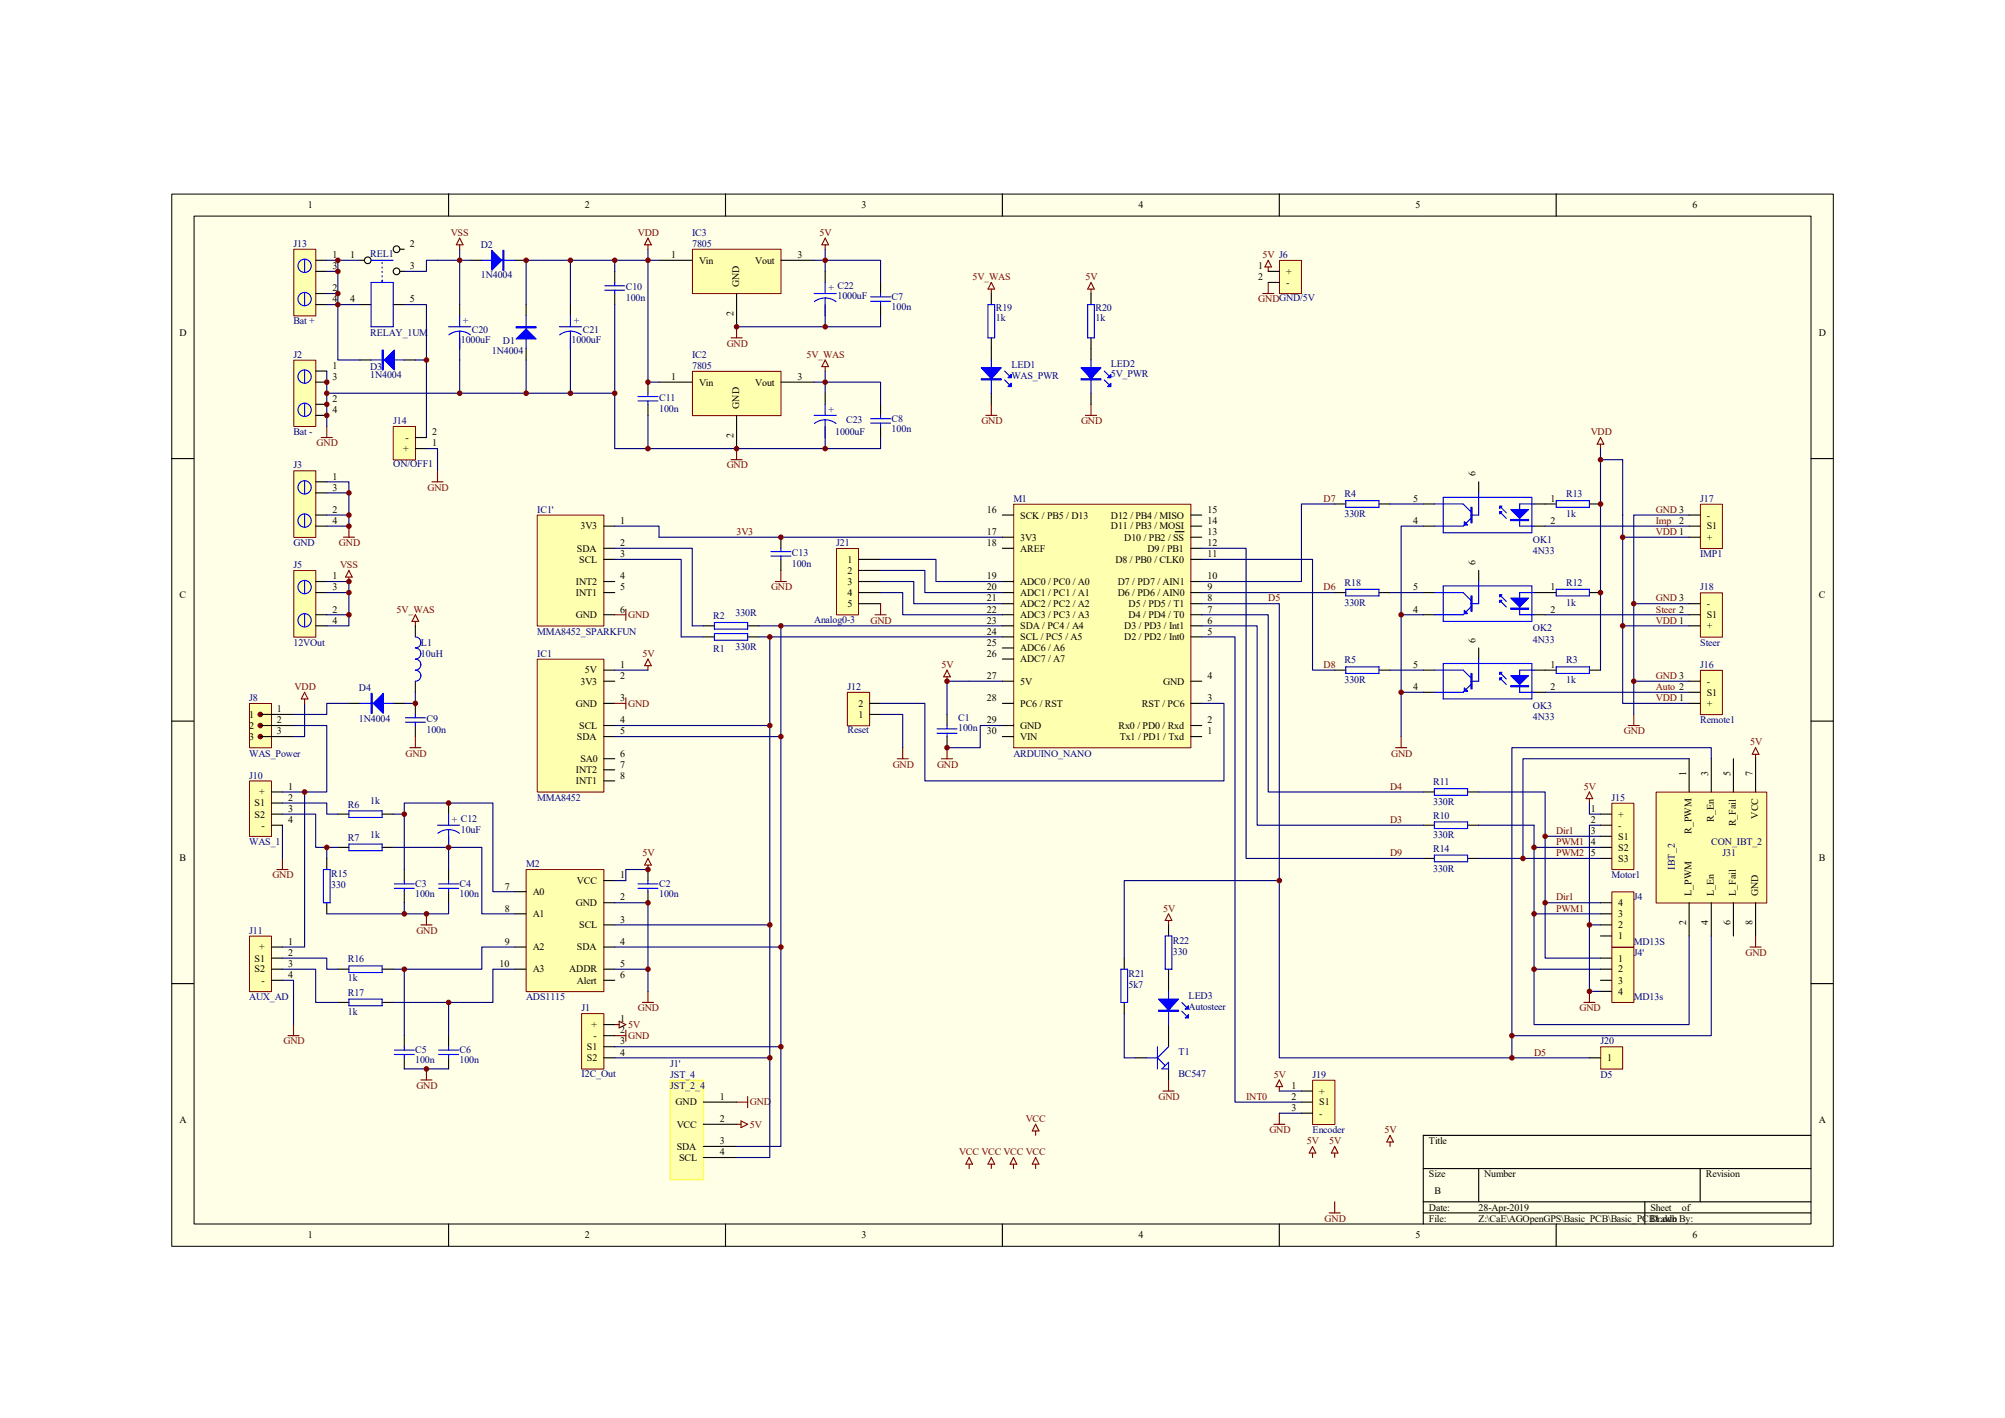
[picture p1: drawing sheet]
<svg xmlns="http://www.w3.org/2000/svg" width="297mm" height="210mm" viewBox="0 0 297 210" stroke-linecap="round" stroke-linejoin="round" font-family="sans-serif">
<path d="M25.4 28.7h246.2v155.9h-246.2z" fill="#ffffe8"/>
<path d="M25.4 28.7h246.2v155.9h-246.2zM28.7 32h239.6v149.3h-239.6z" fill="none" stroke="#000" stroke-width=".15"/>
<g fill="none" stroke="#000" stroke-width=".16">
<path d="M66.5 28.7v3.3M107.5 28.7v3.3M148.5 28.7v3.3M189.5 28.7v3.3M230.5 28.7v3.3M25.4 67.9h3.3M268.3 67.9h3.2M25.4 106.8h3.3M268.3 106.8h3.2M25.4 145.7h3.3M268.3 145.7h3.2M210.8 173.1h57.5"/>
<path d="M210.8 178h57.5M210.8 179.6h57.5M219 173.1v4.9M243.6 178v3.3M251.8 173.1v4.9M268.3 168.1h-57.5v13.2M66.5 181.3v3.2M107.5 181.3v3.2M148.5 181.3v3.2M189.5 181.3v3.2M230.5 181.3v3.2"/>
</g>
<path d="M150.2 74.7h26.2v36h-26.2z" fill="#ffffb0"/>
<path d="M150.2 74.7h26.2v36h-26.2z" fill="none" stroke="#800000" stroke-width=".15"/>
<g fill="none" stroke="#000" stroke-width=".16">
<path d="M148.5 79.6h1.6M148.5 76.3h1.6M174.1 78.7h1.3M176.4 79.6h1.6M176.4 77.9h1.6M176.4 76.3h1.6M148.5 94.3h1.6M148.5 92.7h1.6M148.5 91h1.6M148.5 89.4h1.6M148.5 87.8h1.6M148.5 86.1h1.6"/>
<path d="M148.5 81.2h1.6M148.5 96h1.6M148.5 97.6h1.6M176.4 94.3h1.6M176.4 92.7h1.6M176.4 91h1.6M176.4 89.4h1.6M176.4 87.8h1.6M176.4 86.1h1.6M176.4 82.8h1.6M176.4 81.2h1.6M148.5 109.1h1.6"/>
<path d="M148.5 107.4h1.6M148.5 104.2h1.6M148.5 100.9h1.6M176.4 109.1h1.6M176.4 107.4h1.6M176.4 104.2h1.6M176.4 100.9h1.6"/>
</g>
<path d="M78 128.8h11.5v18.1h-11.5z" fill="#ffffb0"/>
<path d="M77.9 128.8h11.6v18.1h-11.6z" fill="none" stroke="#800000" stroke-width=".15"/>
<path d="M76.3 132.1h1.6M76.3 135.3h1.6M89.4 130.4h1.7M89.4 133.7h1.7M89.4 137h1.7M76.3 140.3h1.6M76.3 143.5h1.6M89.4 140.3h1.7M89.4 143.5h1.7M89.4 145.2h1.7" fill="none" stroke="#000" stroke-width=".16"/>
<path d="M79.6 97.7h9.9v19.6h-9.9z" fill="#ffffb0"/>
<path d="M79.6 97.6h9.9v19.7h-9.9z" fill="none" stroke="#800000" stroke-width=".15"/>
<path d="M89.4 99.2h1.7M89.4 100.9h1.7M89.4 104.2h1.7M89.4 107.4h1.7M89.4 109.1h1.7M89.4 115.6h1.7M89.4 114h1.7M89.4 112.4h1.7" fill="none" stroke="#000" stroke-width=".16"/>
<path d="M79.6 76.3h9.9v16.4h-9.9z" fill="#ffffb0"/>
<path d="M79.6 76.3h9.9v16.4h-9.9z" fill="none" stroke="#800000" stroke-width=".15"/>
<path d="M89.4 77.9h1.7M89.4 81.2h1.7M89.4 82.8h1.7M89.4 86.1h1.7M89.4 87.8h1.7M89.4 91h1.7" fill="none" stroke="#000" stroke-width=".16"/>
<path d="M125.6 102.6h3.2v4.9h-3.2z" fill="#ffffb0"/>
<path d="M125.5 102.5h3.3v5h-3.3z" fill="none" stroke="#800000" stroke-width=".15"/>
<path d="M128.8 105.8h1.6M128.8 104.2h1.6" fill="none" stroke="#000" stroke-width=".16"/>
<path d="M102.6 37h13.1v6.5h-13.1z" fill="#ffffb0"/>
<path d="M102.6 36.9h13.1v6.6h-13.1z" fill="none" stroke="#800000" stroke-width=".15"/>
<path d="M97.6 38.5h4.9M115.7 38.5h4.9M109.1 43.5v4.9" fill="none" stroke="#000" stroke-width=".16"/>
<path d="M102.6 55h13.1v6.6h-13.1z" fill="#ffffb0"/>
<path d="M102.6 55h13.1v6.6h-13.1z" fill="none" stroke="#800000" stroke-width=".15"/>
<path d="M97.6 56.6h4.9M115.7 56.6h4.9M146.8 51.7v1.6M146.8 58.2v1.7M109.1 61.5v4.9" fill="none" stroke="#000" stroke-width=".16"/>
<path d="M146.8 53.3v4.9M148.8 56.3l.7 .6M148.8 55l.7 .6" fill="none" stroke="#00f" stroke-width=".16"/>
<g fill="#00f" stroke="#00f" stroke-width=".16">
<path d="M145.4 54.5h2.9l-1.5 1.6z"/>
<path d="M149.8 56.8v.5h-.5z"/>
<path d="M149.8 55.4v.5h-.5z"/>
<path d="M145.4 56.1h2.9v.2h-2.9z" fill-rule="evenodd"/>
</g>
<path d="M238.8 119h3.2v9.8h-3.2z" fill="#ffffb0"/>
<path d="M238.8 119h3.2v9.8h-3.2z" fill="none" stroke="#800000" stroke-width=".15"/>
<g fill="none" stroke="#000" stroke-width=".16">
<path d="M197.7 74.6h1.6M204.3 74.6h1.6M210.8 74.6h1.7M210.8 77.9h1.7M219 71.4v1.6M227.2 74.6h3.3M227.2 77.9h1.7M235.4 74.6h1.7M197.7 87.8h1.6M197.7 99.2h1.6M204.3 87.8h1.6M204.3 99.2h1.6"/>
<path d="M210.8 87.8h1.7M210.8 91h1.7M210.8 99.2h1.7M219 84.5v1.6M219 96v1.6M227.2 87.8h3.3M227.2 91h1.7M227.2 99.2h3.3M235.4 87.8h1.7M235.4 99.2h1.7M210.8 102.5h1.7M210.8 117.3h1.7"/>
<path d="M217.4 117.3h1.6M227.2 102.5h1.7M210.8 122.2h1.7M210.8 127.1h1.7M217.4 122.2h1.6M217.4 127.1h1.6M237.1 120.6h1.6M237.1 123.9h1.6M237.1 125.5h1.6M237.1 122.2h1.6M237.1 127.1h1.6"/>
</g>
<g fill="none" stroke="#00f" stroke-width=".16">
<path d="M199.3 74.1h5v1h-5zM212.5 74.6h4.2l1.2 1.2M213.8 73.7h13.1v5.2h-13.1zM216.9 77.8l-.2 .1h-4.2M217.9 76.8l-.7 .6M219 73v3.3h-1.1M222.2 75.8l.9 1M222.2 75l.9 1M227.2 74.6h-2.1v3.3h2.1M230.5 74.1h4.9v1h-4.9zM199.3 98.8h5v.9h-5zM199.3 87.3h5v1h-5z"/>
<path d="M212.5 87.8h4.2l1.2 1.1M212.5 99.2h4.2l1.2 1.2M213.8 86.8h13.1v5.2h-13.1zM213.8 98.3h13.1v5.2h-13.1zM216.9 90.9l-.2 .1h-4.2M217.9 89.9l-.7 .7M219 86.1v3.3h-1.1M219 97.6v3.3h-1.1M222.2 88.9l.9 1M222.2 88.1l.9 1M222.2 99.6l.9 1M227.2 87.8h-2.1v3.2h2.1"/>
<path d="M227.2 99.2h-2.1v3.3h2.1M230.5 87.3h4.9v1h-4.9zM230.5 98.8h4.9v.9h-4.9zM212.5 116.8h4.9v1h-4.9zM216.9 102.4l-.2 .1h-4.2M217.9 101.4l-.7 .6M222.2 100.4l.9 1M212.5 121.7h4.9v1h-4.9zM212.5 126.6h4.9v1h-4.9z"/>
</g>
<g fill="#00f" stroke="#00f" stroke-width=".16">
<path d="M223.8 75.5h2.6l-1.3 1.3z"/>
<path d="M222.2 75h.3l-.3 .3z"/>
<path d="M222.2 75.8h.3l-.3 .3z"/>
<path d="M216.9 77.3l.5 .5h-.5z"/>
<path d="M223.8 88.6h2.6l-1.3 1.3z"/>
<path d="M222.2 88.1h.3l-.3 .3z"/>
<path d="M222.2 88.9h.3l-.3 .3z"/>
<path d="M216.9 90.4l.5 .5h-.5z"/>
<path d="M223.8 100.1h2.6l-1.3 1.3z"/>
<path d="M222.2 99.6h.3l-.3 .3z"/>
<path d="M222.2 100.4h.3l-.3 .3z"/>
<path d="M216.9 101.9l.5 .5h-.5z"/>
<path d="M223.8 76.9h2.6v.2h-2.6z" fill-rule="evenodd"/>
<path d="M217.9 75.1h.2v2.3h-.2z" fill-rule="evenodd"/>
<path d="M223.8 90.1h2.6v.1h-2.6z" fill-rule="evenodd"/>
<path d="M217.9 88.3h.2v2.3h-.2z" fill-rule="evenodd"/>
<path d="M223.8 101.5h2.6v.2h-2.6z" fill-rule="evenodd"/>
<path d="M217.9 99.7h.2v2.3h-.2z" fill-rule="evenodd"/>
</g>
<g fill="none" stroke="#000080" stroke-width=".16">
<path d="M91.1 77.9h6.5v1.7M197.7 74.6h-4.9v11.5h-14.8M205.9 74.6h4.9M210.8 77.9h-3.3v31.2M228.9 77.9h21.3M237.1 66.4v32.8M237.1 68.1h3.3M240.4 76.3v27.9h9.8M240.4 79.6h9.8M250.2 76.3h-8.2v29.5M178 82.8h16.4v16.4h3.3M178 91h9.9v26.3h22.9"/>
<path d="M178 92.7h8.2v29.5h24.6M178 81.2h6.6v45.9h26.2M178 94.3h4.9v68.9h9.9M178 89.4h11.5v67.3h45.9M178 87.8h19.7M205.9 87.8h4.9M205.9 99.2h4.9M207.5 91h3.3M228.9 91h21.3M240.4 92.7h9.8M242 89.4h8.2M207.5 102.5h3.3"/>
<path d="M219 117.3h9.9v6.6h8.2M228.9 102.5h21.3M242 100.9h8.2M219 122.2h8.2M219 127.1h18.1M237.1 122.2h-1.7v24.6"/>
</g>
<g fill="none" stroke="#800000" stroke-width=".16">
<path d="M68.1 35.3l.5 1h-1zM68.1 36.3v.6M96 36.3v.6M96 35.3l.5 1h-1zM122.2 35.3l.5 1h-1zM122.2 36.3v.6M187.9 38.5l.5 1h-1zM187.9 39.5v.7M161.6 41.8l.5 1h-1zM161.6 42.8v.7M237.1 64.8l.5 1h-1zM237.1 65.8v.6"/>
<path d="M51.7 84.5l.5 1h-1zM51.7 85.5v.6M91.1 91h1.6M92.7 90.2v1.7M96 98.6v.6M96 97.6l.5 1h-1zM140.3 99.2l.5 1h-1zM91.1 104.2h1.6M92.7 103.3v1.7M132.9 112.4h1.6M133.7 110.7v1.7M139.5 112.4h1.6"/>
<path d="M140.3 100.2v.7M140.3 110.7v1.7M206.7 110.7h1.7M207.5 109.1v1.6M235.4 117.3l.5 1h-1zM235.4 118.3v.6M241.2 107.4h1.6M242 105.8v1.6M260.1 110.7l.4 1h-.9zM260.1 111.7v.7M62.3 137h1.7M63.2 135.3v1.7"/>
<path d="M96 127.1l.5 1h-1zM96 128.1v.7M91.1 151.7h.6M91.1 153.4h1.6M91.7 151.2l1 .5-1 .5zM92.7 152.6v1.6M95.2 148.5h1.6M96 146.8v1.7M189.5 159.9l.5 1h-1zM234.6 148.5h1.7M235.4 146.8v1.7M109.1 166.5h.7"/>
<path d="M109.8 166l.9 .5-.9 .5zM143.6 171.4l.5 1h-1zM143.6 172.4v.7M146.8 171.4l.5 1h-.9zM146.8 172.4v.7M150.1 171.4l.5 1h-1zM150.1 172.4v.7M153.4 166.5l.5 1h-1zM153.4 167.5v.6M153.4 172.4v.7M153.4 171.4l.5 1h-1zM189.5 160.9v.7"/>
<path d="M194.4 169.8l.5 1h-1zM194.4 170.8v.6M197.7 169.8l.5 1h-1zM197.7 170.8v.6M205.9 168.1l.5 1h-1zM205.9 169.1v.7"/>
</g>
<g fill="#800000" stroke="#800000" stroke-width=".16">
<circle cx="237.1" cy="68.1" r=".33"/>
<circle cx="237.1" cy="87.8" r=".33"/>
<circle cx="207.5" cy="91" r=".33"/>
<circle cx="207.5" cy="102.5" r=".33"/>
</g>
<path d="M237.2 155.1h3.2v3.2h-3.2z" fill="#ffffb0"/>
<path d="M237.1 155h3.3v3.3h-3.3z" fill="none" stroke="#800000" stroke-width=".15"/>
<path d="M104.2 94.3h1.6M104.2 92.7h1.6M110.7 94.3h1.7M110.7 92.7h1.7M235.4 156.7h1.7" fill="none" stroke="#000" stroke-width=".16"/>
<g fill="#800000" stroke="#800000" stroke-width=".16">
<circle cx="240.4" cy="79.6" r=".33"/>
<circle cx="240.4" cy="92.7" r=".33"/>
<circle cx="114" cy="94.3" r=".33"/>
<circle cx="115.7" cy="92.7" r=".33"/>
</g>
<path d="M97.6 79.6h50.9M91.1 81.2h11.4v11.5h1.7M91.1 82.8h9.8v11.5h3.3M112.4 94.3h36.1M112.4 92.7h36.1M114 94.3v42.7h-22.9M115.7 92.7v47.6h-24.6M91.1 130.4h1.6" fill="none" stroke="#000080" stroke-width=".16"/>
<path d="M105.8 92.2h4.9v1h-4.9zM105.8 93.8h4.9v1h-4.9z" fill="none" stroke="#00f" stroke-width=".16"/>
<path d="M86.2 150.2h3.3v8.1h-3.3z" fill="#ffffb0"/>
<path d="M86.1 150.1h3.4v8.2h-3.4z" fill="none" stroke="#800000" stroke-width=".15"/>
<path d="M89.4 151.7h1.7M89.4 153.4h1.7M89.4 155h1.7M89.4 156.7h1.7" fill="none" stroke="#000" stroke-width=".16"/>
<path d="M114 137v19.7h-22.9M115.7 140.3v14.7h-24.6" fill="none" stroke="#000080" stroke-width=".16"/>
<path d="M124 81.3h3.2v9.8h-3.2z" fill="#ffffb0"/>
<path d="M123.9 81.2h3.3v9.9h-3.3z" fill="none" stroke="#800000" stroke-width=".15"/>
<g fill="none" stroke="#000" stroke-width=".16">
<path d="M53.3 38.5h.7M59.2 36.9h.7M69.7 38.5h1.7M76.3 38.5h1.6M53.3 53.3h1.7M53.3 45.1h1.7M58.2 45.1h1.7M59.2 40.2h.7M59.9 53.3h1.6M77.9 45.1v1.7M77.9 51.7v1.6M122.2 40.2v1.6"/>
<path d="M122.2 45.1v1.7M122.2 58.2v1.7M130.4 41.8v1.7M130.4 45.1v1.7M130.4 59.9v1.6M146.8 43.5v1.6M146.8 50v1.7M122.2 63.2v1.6M130.4 63.2v1.6M127.2 82.8h3.2M127.2 84.5h3.2M127.2 86.1h3.2"/>
<path d="M127.2 87.8h3.2M127.2 89.4h3.2M140.3 105.8v1.6M140.3 109.1v1.6M50 120.6h1.7M50 125.5h1.7M56.6 120.6h1.6M56.6 125.5h1.6M59.9 128.8v1.6M59.9 132.1v1.6M66.5 128.8v1.6M66.5 132.1v1.6"/>
<path d="M96 128.8v1.6M96 132.1v1.6M50 143.5h1.7M50 148.5h1.7M56.6 143.5h1.6M56.6 148.5h1.6M59.9 153.4v1.6M59.9 156.7v1.6M66.5 153.4v1.6M66.5 156.7v1.6"/>
<circle cx="54.5" cy="38.5" r=".49"/>
<circle cx="58.7" cy="36.9" r=".49"/>
<circle cx="58.7" cy="40.2" r=".49"/>
</g>
<g fill="none" stroke="#000080" stroke-width=".16">
<path d="M50 38.5v6.6h3.3M64.8 38.5h-1.6v1.7h-3.3M77.9 38.5h6.6M96 36.9v1.6M97.6 38.5h-1.6v18.1h1.6M122.2 36.9v1.6h-1.6M122.2 38.5v1.7M50 45.1v8.2h3.3M59.9 45.1h3.3v19.7M61.5 53.3h1.7M122.2 55v1.6h-1.6M122.2 46.8v1.6h-13.1"/>
<path d="M122.2 56.6v1.6M122.2 64.8v1.6h-13.1M130.4 86.1h5v3.3h13.1M130.4 84.5h6.6v3.3h11.5M130.4 105.8h3.3v4.9M148.5 107.4h-3.3v3.3h-4.9M148.5 100.9h-8.2v4.9M41.8 120.6h5v4.9h3.2M41.8 122.2v4.9M58.2 125.5h13.2v9.8h4.9M59.9 120.6v8.2M66.5 125.5v3.3"/>
<path d="M91.1 133.7h4.9v13.1M96 128.8h-3.3v1.6M41.8 143.5h5v5h3.2M41.8 145.2h1.7v6.5M59.9 158.3h6.6M59.9 143.5v9.9M66.5 148.5v4.9M76.3 140.3h-4.9v3.2h-13.2M76.3 143.5h-3.3v5h-14.8M91.1 143.5h4.9"/>
</g>
<g fill="none" stroke="#00f" stroke-width=".16">
<path d="M55 38.5h3.2M56.6 38.9v.1M56.6 39.5v.2M71.4 38.5h4.9M55 53.3h4.9M55 41.8h3.2v6.6h-3.2zM56.6 40.2v.2M56.6 40.8v.2M56.6 41.5v.3M77.9 46.8v4.9M120.6 43.5h3.3M122.2 44.1a2.61 2.61 0 0 1 1.6 .6"/>
<path d="M122.2 44.1a2.61 2.61 0 0 0-1.6 .6M122.2 41.8v1.7M122.2 44.1v2.7M122.2 59.9v1.6M129 44.6h2.9M129 44h2.9M130.4 43.5v.5M130.4 44.6v.5M146.4 45.1h.9v4.9h-.9zM120.6 61.5h3.3M122.2 62.2a2.61 2.61 0 0 1 1.6 .5M122.2 62.2a2.61 2.61 0 0 0-1.6 .5"/>
<path d="M122.2 62.2v2.6M129 62.7h2.9M129 62h2.9M130.4 61.5v.5M130.4 62.7v.5M138.8 108.6h3M138.8 107.9h3M140.3 107.4v.5M140.3 108.6v.5M51.7 120.1h4.9v1h-4.9zM51.7 125h4.9v1h-4.9zM58.4 131.6h3"/>
<path d="M58.4 130.9h3M59.9 130.4v.5M59.9 131.6v.5M65 131.6h2.9M65 130.9h2.9M66.5 130.4v.5M66.5 131.6v.5M94.5 131.6h3M94.5 130.9h3M96 130.4v.5M96 131.6v.5M51.7 143h4.9v1h-4.9z"/>
<path d="M51.7 148h4.9v.9h-4.9zM58.4 156.2h3M58.4 155.5h3M59.9 155v.5M59.9 156.2v.5M65 156.2h2.9M65 155.5h2.9M66.5 155v.5M66.5 156.2v.5"/>
</g>
<g fill="#800000" stroke="#800000" stroke-width=".16">
<circle cx="140.3" cy="100.9" r=".33"/>
<circle cx="96" cy="143.5" r=".33"/>
<circle cx="63.2" cy="158.3" r=".33"/>
<circle cx="59.9" cy="143.5" r=".33"/>
<circle cx="66.5" cy="148.5" r=".33"/>
</g>
<g fill="none" stroke="#800000" stroke-width=".16">
<path d="M108.3 50h1.6M109.1 48.4v1.6M122.2 53.3l.5 1h-1zM122.2 54.3v.7M146.8 42.8v.7M146.8 59.9v1.6M146.8 41.8l.5 1h-.9zM161.6 59.9v1.6M187 43.5h1.7M187.9 41.8v1.7M47.6 64.8h1.6M48.4 63.2v1.6"/>
<path d="M50.9 79.6h1.6M51.7 77.9v1.7M64 71.4h1.6M64.8 69.7v1.7M108.3 68.1h1.6M109.1 66.4v1.7M146 61.5h1.7M160.8 61.5h1.6M61.5 91l.5 1h-1zM61.5 92v.7M129.6 91h1.7M130.4 89.4v1.6"/>
<path d="M41 128.8h1.7M41.8 127.1v1.7M42.7 153.4h1.6M43.5 151.7v1.7M62.3 159.9h1.7M63.2 158.3v1.6"/>
</g>
<g fill="#00f" stroke="#00f" stroke-width=".16">
<path d="M76.5 50.2l1.4-1.5 1.5 1.5z"/>
<path d="M72.8 37.1l1.5 1.4-1.5 1.5z"/>
<path d="M56.9 53.3l1.5-1.5v3z"/>
<path d="M76.5 48.4h2.9v.2h-2.9z" fill-rule="evenodd"/>
<path d="M74.5 37.1h.2v2.9h-.2z" fill-rule="evenodd"/>
<path d="M56.6 51.8h.2v3h-.2z" fill-rule="evenodd"/>
</g>
<path d="M58.3 63.2h3.3v4.9h-3.3z" fill="#ffffb0"/>
<path d="M58.3 63.2h3.3v4.9h-3.3z" fill="none" stroke="#800000" stroke-width=".15"/>
<path d="M68.1 45.1v1.7M68.1 50v1.7M84.5 45.1v1.7M84.5 50v1.7M161.6 43.5v1.6M161.6 50v3.3M161.6 58.2v1.7M61.5 66.4h1.7M61.5 64.8h1.7" fill="none" stroke="#000" stroke-width=".16"/>
<path d="M77.9 38.5v6.6M96 38.5h-11.5v6.6M122.2 38.5h8.2v3.3M122.2 56.6h8.2v3.3M48.4 61.5v1.7M130.4 64.8v1.6h-8.2" fill="none" stroke="#000080" stroke-width=".16"/>
<g fill="none" stroke="#00f" stroke-width=".16">
<path d="M66.5 48.4h3.2M68.1 49a2.61 2.61 0 0 1 1.6 .6M68.1 49a2.61 2.61 0 0 0-1.6 .6M68.1 46.8v1.6M68.1 49v2.7M82.9 48.4h3.2M84.5 49a2.61 2.61 0 0 1 1.6 .6M84.5 49a2.61 2.61 0 0 0-1.6 .6M84.5 46.8v1.6M84.5 49v2.7M161.1 45.1h1v4.9h-1zM161.6 53.3v4.9"/>
<path d="M163.6 56.3l.6 .6M163.6 55l.6 .6"/>
</g>
<g fill="#800000" stroke="#800000" stroke-width=".16">
<circle cx="96" cy="38.5" r=".33"/>
<circle cx="122.2" cy="38.5" r=".33"/>
<circle cx="122.2" cy="56.6" r=".33"/>
<circle cx="122.2" cy="66.4" r=".33"/>
<circle cx="237.1" cy="74.6" r=".33"/>
</g>
<g fill="#00f" stroke="#00f" stroke-width=".16">
<path d="M160.1 54.5h3l-1.5 1.6z"/>
<path d="M164.6 56.8v.5h-.5z"/>
<path d="M164.6 55.4v.5h-.5z"/>
<path d="M160.1 56.1h3v.2h-3z" fill-rule="evenodd"/>
</g>
<path d="M238.8 132.1h3.2v8.2h-3.2z" fill="#ffffb0"/>
<path d="M238.8 132.1h3.2v8.2h-3.2z" fill="none" stroke="#800000" stroke-width=".15"/>
<path d="M237.1 138.6h1.6M237.1 137h1.6M237.1 135.3h1.6M237.1 133.7h1.6" fill="none" stroke="#000" stroke-width=".16"/>
<path d="M130.4 46.8v1.6h-8.2" fill="none" stroke="#000080" stroke-width=".16"/>
<g fill="#800000" stroke="#800000" stroke-width=".16">
<circle cx="122.2" cy="48.4" r=".33"/>
<circle cx="140.3" cy="110.7" r=".33"/>
</g>
<path d="M189.6 38.6h3.2v4.9h-3.2z" fill="#ffffb0"/>
<path d="M189.5 38.6h3.3v4.9h-3.3z" fill="none" stroke="#800000" stroke-width=".15"/>
<g fill="none" stroke="#000" stroke-width=".16">
<path d="M91.1 40.2v1.6M91.1 43.5v1.6M96 56.6v1.6M96 59.9v1.6M187.9 40.2h1.6M187.9 41.8h1.6M115.7 79.6v1.6M61.5 92.7v1.6M115.7 82.8v1.7M51.7 104.2h1.6M58.2 104.2h1.7M61.5 100.9v1.6"/>
<path d="M61.5 104.2v1.6M61.5 107.4v1.7M66.5 118.9v1.7M48.4 127.1v1.7M48.4 133.7v1.6M66.5 123.9v1.6M173.1 137v1.6M166.5 141.9v1.6M166.5 148.5v1.6M168.2 156.7h1.6M173.1 143.5v3.3M173.1 151.7v3.3"/>
<path d="M173.1 158.3v1.6"/>
</g>
<g fill="none" stroke="#000080" stroke-width=".16">
<path d="M64.8 38.5h4.9M68.1 36.9v8.2M91.1 38.5v1.7M68.1 51.7v1.6M91.1 45.1v21.3h18M96 61.5v4.9M91.1 99.2h4.9M45.1 117.3v23h-3.3M61.5 102.5v1.7M91.1 107.4h22.9M91.1 109.1h24.6M130.4 104.2h6.6v11.4h44.3v-11.4h-3.3"/>
<path d="M48.4 125.5v1.6M58.2 120.6h1.7v-1.7h13.1v13.2h3.3M59.9 133.7v1.6M66.5 133.7v1.6h-18.1M189.5 130.4h-23v11.5M227.2 122.2v13.1h9.9M228.9 123.9v9.8h8.2M235.4 137h1.7M166.5 150.1v6.6h1.7"/>
</g>
<g fill="none" stroke="#00f" stroke-width=".16">
<path d="M89.6 43h2.9M89.6 42.3h2.9M91.1 41.8v.5M91.1 43v.5M94.5 59.4h3M94.5 58.7h3M96 58.2v.5M96 59.4v.5M61.5 94.3a.82 .82 0 0 1 .8 .8 .82 .82 0 0 1-.8 .9 .82 .82 0 0 1 .8 .8 .82 .82 0 0 1-.8 .8 .82 .82 0 0 1 .8 .8 .82 .82 0 0 1-.8 .8 .82 .82 0 0 1 .8 .9 .82 .82 0 0 1-.8 .8M114.2 82.3h2.9M114.2 81.7h2.9M115.7 81.2v.5"/>
<path d="M115.7 82.3v.5M53.3 104.2h4.9M60 107h3M60 106.3h3M61.5 105.8v.5M61.5 107v.4M47.9 128.8h1v4.9h-1zM64.8 122.2h3.3M66.5 122.9a2.61 2.61 0 0 1 1.6 .5M66.5 122.9a2.61 2.61 0 0 0-1.7 .5M66.5 120.6v1.6M66.5 122.9v2.6"/>
<path d="M172.6 138.6h1v4.9h-1zM166 143.5h1v5h-1zM169.8 156.7h1.7M171.5 156.7l1.1 1.1M171.5 155v3.3M173.1 146.8v4.9M173.1 157.3v1h-1zM173.1 155l-1.6 1.7M175.1 149.8l.6 .6M175.1 148.5l.6 .6"/>
</g>
<g fill="#00f" stroke="#00f" stroke-width=".16">
<path d="M55.3 104.2l1.5-1.5v2.9z"/>
<path d="M171.6 148h3l-1.5 1.6z"/>
<path d="M176 150.3v.5h-.4z"/>
<path d="M176 148.9v.5h-.4z"/>
<path d="M55 102.7h.1v2.9h-.1z" fill-rule="evenodd"/>
<path d="M171.6 149.6h3v.2h-3z" fill-rule="evenodd"/>
</g>
<g fill="#800000" stroke="#800000" stroke-width=".16">
<circle cx="114" cy="107.4" r=".33"/>
<circle cx="115.7" cy="109.1" r=".33"/>
<circle cx="96" cy="66.4" r=".33"/>
<circle cx="96" cy="56.6" r=".33"/>
<circle cx="91.1" cy="38.5" r=".33"/>
<circle cx="109.1" cy="66.4" r=".33"/>
<circle cx="109.1" cy="48.4" r=".33"/>
<circle cx="115.7" cy="79.6" r=".33"/>
<circle cx="84.5" cy="38.5" r=".33"/>
<circle cx="68.1" cy="38.5" r=".33"/>
<circle cx="66.5" cy="125.5" r=".33"/>
<circle cx="59.9" cy="120.6" r=".33"/>
<circle cx="66.5" cy="118.9" r=".33"/>
<circle cx="114" cy="137" r=".33"/>
<circle cx="115.7" cy="140.3" r=".33"/>
</g>
<g fill="none" stroke="#800000" stroke-width=".16">
<path d="M114.9 86.1h1.6M115.7 84.5v1.6M60.7 110.7h1.6M61.5 109.1v1.6M173.1 135.3l.5 1h-1zM173.1 136.3v.7M260.1 138.6v1.7M173.1 159.9v1.7M259.2 140.3h1.7M109.1 163.2h1.6M110.7 162.4v1.6M172.3 161.6h1.6"/>
<path d="M188.7 166.5h1.6M189.5 164.9v1.6M196.9 179.6h1.6M197.7 178v1.6"/>
</g>
<path d="M99.3 160h4.9v14.7h-4.9z" fill="#ffffb0"/>
<path d="M99.3 160h4.9v14.7h-4.9z" fill="none" stroke="#ff0" stroke-width=".15"/>
<path d="M104.2 163.2h4.9M104.2 166.5h4.9M104.2 169.8h4.9M104.2 171.4h4.9" fill="none" stroke="#000" stroke-width=".16"/>
<path d="M114 156.7v14.7h-4.9M115.7 155v14.8h-6.6" fill="none" stroke="#000080" stroke-width=".16"/>
<g fill="#800000" stroke="#800000" stroke-width=".16">
<circle cx="114" cy="156.7" r=".33"/>
<circle cx="115.7" cy="155" r=".33"/>
</g>
<path d="M245.4 117.3h16.3v16.4h-16.3z" fill="#ffffb0"/>
<path d="M245.3 117.3h16.4v16.4h-16.4z" fill="none" stroke="#800000" stroke-width=".15"/>
<path d="M250.2 112.4v4.9M253.5 112.4v4.9M256.8 112.4v4.9M260.1 112.4v4.9M250.2 133.7v4.9M253.5 133.7v4.9M256.8 133.7v4.9M260.1 133.7v4.9" fill="none" stroke="#000" stroke-width=".16"/>
<path d="M240.4 68.1v8.2M130.4 87.8h3.3v3.2h14.8M130.4 82.8h8.2v3.3h9.9M250.2 112.4h-24.6v14.7M253.5 112.4v-1.7h-29.5v42.7M227.2 135.3v16.4h23v-13.1M253.5 138.6v14.8h-29.5v3.3" fill="none" stroke="#000080" stroke-width=".16"/>
<g fill="#800000" stroke="#800000" stroke-width=".16">
<circle cx="96" cy="128.8" r=".33"/>
<circle cx="96" cy="133.7" r=".33"/>
<circle cx="242" cy="100.9" r=".33"/>
<circle cx="242" cy="89.4" r=".33"/>
</g>
<path d="M238.8 140.3h3.2v8.2h-3.2z" fill="#ffffb0"/>
<path d="M238.8 140.3h3.2v8.2h-3.2z" fill="none" stroke="#800000" stroke-width=".15"/>
<path d="M237.1 141.9h1.6M237.1 143.5h1.6M237.1 145.2h1.6M237.1 146.8h1.6" fill="none" stroke="#000" stroke-width=".16"/>
<g fill="#800000" stroke="#800000" stroke-width=".16">
<circle cx="189.5" cy="130.4" r=".33"/>
<circle cx="224" cy="156.7" r=".33"/>
<circle cx="224" cy="153.4" r=".33"/>
<circle cx="227.2" cy="135.3" r=".33"/>
<circle cx="227.2" cy="143.5" r=".33"/>
</g>
<path d="M228.9 133.7v8.2h8.2M227.2 143.5h9.9M235.4 146.8h1.7" fill="none" stroke="#000080" stroke-width=".16"/>
<path d="M37 115.7h3.2v8.2h-3.2z" fill="#ffffb0"/>
<path d="M37 115.7h3.2v8.2h-3.2z" fill="none" stroke="#800000" stroke-width=".15"/>
<path d="M40.2 117.3h1.6M40.2 118.9h1.6M40.2 120.6h1.6M40.2 122.2h1.6" fill="none" stroke="#000" stroke-width=".16"/>
<path d="M37 138.7h3.2v8.2h-3.2z" fill="#ffffb0"/>
<path d="M37 138.6h3.2v8.3h-3.2z" fill="none" stroke="#800000" stroke-width=".15"/>
<path d="M40.2 140.3h1.6M40.2 141.9h1.6M40.2 143.5h1.6M40.2 145.2h1.6" fill="none" stroke="#000" stroke-width=".16"/>
<path d="M37 104.2h3.2v6.5h-3.2z" fill="#ffffb0"/>
<path d="M37 104.2h3.2v6.5h-3.2z" fill="none" stroke="#800000" stroke-width=".15"/>
<g fill="#800000" stroke="#800000" stroke-width=".16">
<circle cx="38.6" cy="105.8" r=".33"/>
<circle cx="38.6" cy="107.4" r=".33"/>
<circle cx="38.6" cy="109.1" r=".33"/>
<circle cx="45.1" cy="117.3" r=".33"/>
<circle cx="61.5" cy="104.2" r=".33"/>
</g>
<path d="M38.6 105.8h4.9M38.6 107.4h4.9M38.6 109.1h4.9" fill="none" stroke="#000" stroke-width=".16"/>
<path d="M43.5 107.4h4.9v9.9h-6.6M45.1 104.2v4.9h-1.6M51.7 104.2h-3.3v1.6h-4.9M59.9 104.2h1.6" fill="none" stroke="#000080" stroke-width=".16"/>
<path d="M45.1 102.5l.5 1h-1zM45.1 103.5v.7" fill="none" stroke="#800000" stroke-width=".16"/>
<path d="M251.9 74.7h3.2v6.5h-3.2z" fill="#ffffb0"/>
<path d="M251.9 74.7h3.2v6.5h-3.2z" fill="none" stroke="#800000" stroke-width=".15"/>
<path d="M250.2 79.6h1.6M250.2 77.9h1.6M250.2 76.3h1.6" fill="none" stroke="#000" stroke-width=".16"/>
<path d="M251.9 87.8h3.2v6.6h-3.2z" fill="#ffffb0"/>
<path d="M251.9 87.8h3.2v6.6h-3.2z" fill="none" stroke="#800000" stroke-width=".15"/>
<path d="M250.2 92.7h1.6M250.2 91h1.6M250.2 89.4h1.6" fill="none" stroke="#000" stroke-width=".16"/>
<path d="M251.9 99.3h3.2v6.5h-3.2z" fill="#ffffb0"/>
<path d="M251.9 99.3h3.2v6.5h-3.2z" fill="none" stroke="#800000" stroke-width=".15"/>
<path d="M250.2 104.2h1.6M250.2 102.5h1.6M250.2 100.9h1.6" fill="none" stroke="#000" stroke-width=".16"/>
<g fill="#800000" stroke="#800000" stroke-width=".16">
<circle cx="48.4" cy="125.5" r=".33"/>
<circle cx="63.2" cy="135.3" r=".33"/>
<circle cx="59.9" cy="135.3" r=".33"/>
</g>
<path d="M41.8 118.9h6.6v1.7h1.6M41.8 141.9h6.6v1.6h1.6" fill="none" stroke="#000080" stroke-width=".16"/>
<path d="M43.6 37h3.2v9.8h-3.2z" fill="#ffffb0"/>
<path d="M43.5 36.9h3.3v9.9h-3.3z" fill="none" stroke="#800000" stroke-width=".15"/>
<path d="M46.8 38.5h1.6M46.8 43.5h1.6M46.8 40.2h1.6M46.8 45.1h1.6" fill="none" stroke="#000" stroke-width=".16"/>
<g fill="none" stroke="#00f" stroke-width=".16">
<path d="M45.1 38.4v2M45.1 43.3v2"/>
<circle cx="45.1" cy="39.4" r=".98"/>
<circle cx="45.1" cy="44.3" r=".98"/>
</g>
<path d="M48.4 38.5h4.9M48.4 43.5h1.6M48.4 45.1h1.6M48.4 40.2h1.6" fill="none" stroke="#000080" stroke-width=".16"/>
<g fill="#800000" stroke="#800000" stroke-width=".16">
<circle cx="50" cy="43.5" r=".33"/>
<circle cx="50" cy="45.1" r=".33"/>
<circle cx="50" cy="38.5" r=".33"/>
<circle cx="50" cy="40.2" r=".33"/>
</g>
<path d="M43.6 53.4h3.2v9.8h-3.2z" fill="#ffffb0"/>
<path d="M43.5 53.3h3.3v9.9h-3.3z" fill="none" stroke="#800000" stroke-width=".15"/>
<path d="M46.8 55h1.6M46.8 59.9h1.6M46.8 56.6h1.6M46.8 61.5h1.6" fill="none" stroke="#000" stroke-width=".16"/>
<g fill="none" stroke="#00f" stroke-width=".16">
<path d="M45.1 54.8v2M45.1 59.7v2"/>
<circle cx="45.1" cy="55.8" r=".98"/>
<circle cx="45.1" cy="60.7" r=".98"/>
</g>
<path d="M43.6 69.8h3.2v9.8h-3.2z" fill="#ffffb0"/>
<path d="M43.5 69.7h3.3v9.9h-3.3z" fill="none" stroke="#800000" stroke-width=".15"/>
<path d="M46.8 71.4h1.6M46.8 76.3h1.6M46.8 73h1.6M46.8 77.9h1.6" fill="none" stroke="#000" stroke-width=".16"/>
<g fill="none" stroke="#00f" stroke-width=".16">
<path d="M45.1 71.2v2M45.1 76.1v2"/>
<circle cx="45.1" cy="72.2" r=".98"/>
<circle cx="45.1" cy="77.1" r=".98"/>
</g>
<path d="M43.6 84.5h3.2v9.9h-3.2z" fill="#ffffb0"/>
<path d="M43.5 84.5h3.3v9.9h-3.3z" fill="none" stroke="#800000" stroke-width=".15"/>
<path d="M46.8 86.1h1.6M46.8 91h1.6M46.8 87.8h1.6M46.8 92.7h1.6" fill="none" stroke="#000" stroke-width=".16"/>
<g fill="none" stroke="#00f" stroke-width=".16">
<path d="M45.1 86v1.9M45.1 90.9v1.9"/>
<circle cx="45.1" cy="86.9" r=".98"/>
<circle cx="45.1" cy="91.9" r=".98"/>
</g>
<g fill="#800000" stroke="#800000" stroke-width=".16">
<circle cx="63.2" cy="53.3" r=".33"/>
<circle cx="91.1" cy="58.2" r=".33"/>
<circle cx="48.4" cy="59.9" r=".33"/>
<circle cx="48.4" cy="56.6" r=".33"/>
<circle cx="48.4" cy="58.2" r=".33"/>
<circle cx="48.4" cy="61.5" r=".33"/>
<circle cx="51.7" cy="77.9" r=".33"/>
<circle cx="51.7" cy="76.3" r=".33"/>
<circle cx="51.7" cy="73" r=".33"/>
<circle cx="51.7" cy="86.1" r=".33"/>
<circle cx="51.7" cy="91" r=".33"/>
<circle cx="51.7" cy="87.8" r=".33"/>
<circle cx="68.1" cy="58.2" r=".33"/>
<circle cx="77.9" cy="58.2" r=".33"/>
<circle cx="84.5" cy="58.2" r=".33"/>
<circle cx="235.4" cy="146.8" r=".33"/>
<circle cx="225.6" cy="127.1" r=".33"/>
<circle cx="228.9" cy="133.7" r=".33"/>
<circle cx="228.9" cy="123.9" r=".33"/>
<circle cx="227.2" cy="125.5" r=".33"/>
<circle cx="235.4" cy="137" r=".33"/>
</g>
<g fill="none" stroke="#000080" stroke-width=".16">
<path d="M48.4 58.2h42.7M48.4 55v6.5M68.1 53.3v4.9M77.9 53.3v4.9M84.5 51.7v6.5M48.4 71.4h3.3v6.5h-3.3M48.4 76.3h3.3M48.4 73h3.3M63.2 66.4h1.6v3.3M48.4 86.1h3.3v6.6h-3.3M48.4 91h3.3M48.4 87.8h3.3"/>
<path d="M235.4 118.9v1.7h1.7M227.2 125.5h9.9"/>
</g>
<path d="M194.5 160h3.2v6.5h-3.2z" fill="#ffffb0"/>
<path d="M194.4 160h3.3v6.5h-3.3z" fill="none" stroke="#800000" stroke-width=".15"/>
<path d="M192.8 161.6h1.6M192.8 163.2h1.6M192.8 164.9h1.6" fill="none" stroke="#000" stroke-width=".16"/>
<path d="M189.5 164.9h3.3M189.5 161.6h3.3" fill="none" stroke="#000080" stroke-width=".16"/>
<circle cx="77.9" cy="38.5" r=".33" fill="#800000" stroke="#800000" stroke-width=".16"/>
<g font-size="1.5">
<text x="45.6" y="30.9">1</text>
<text x="86.6" y="30.9">2</text>
<text x="127.6" y="30.9">3</text>
<text x="168.7" y="30.9">4</text>
<text x="209.7" y="30.9">5</text>
<text x="250.7" y="30.9">6</text>
<text x="49.2" y="38.2">1</text>
<text x="49.2" y="39.9">3</text>
<text x="51.9" y="38.2">1</text>
<text x="60.7" y="36.6">2</text>
<text x="60.7" y="39.9">3</text>
<text x="99.4" y="38.2">1</text>
<text x="103.5" y="39">Vin</text>
<text x="111.9" y="39">Vout</text>
<text x="118.2" y="38.2">3</text>
<text x="186.4" y="39.9">1</text>
<text x="186.4" y="41.5">2</text>
<text x="190.5" y="40.7">+</text>
<text x="49.2" y="43.1">2</text>
<text x="49.2" y="44.8">4</text>
<text x="51.9" y="44.8">4</text>
<text x="60.7" y="44.8">5</text>
<text x="108.7" y="46.7" transform="rotate(-90 108.7 46.7)">2</text>
<text x="109.5" y="42.5" transform="rotate(-90 109.5 42.5)">GND</text>
<text x="190.5" y="42.3">-</text>
<text x="26.6" y="49.7">D</text>
<text x="269.4" y="49.7">D</text>
<text x="49.2" y="54.6">1</text>
<text x="49.2" y="59.6">2</text>
<text x="49.2" y="56.3">3</text>
<text x="99.4" y="56.3">1</text>
<text x="103.5" y="57.1">Vin</text>
<text x="111.9" y="57.1">Vout</text>
<text x="118.2" y="56.3">3</text>
<text x="49.2" y="61.2">4</text>
<text x="60.1" y="65.3">-</text>
<text x="64" y="64.5">2</text>
<text x="108.7" y="64.8" transform="rotate(-90 108.7 64.8)">2</text>
<text x="109.5" y="60.5" transform="rotate(-90 109.5 60.5)">GND</text>
<text x="49.2" y="71">1</text>
<text x="59.7" y="66.9">+</text>
<text x="64" y="66.1">1</text>
<text x="218.6" y="70.5" transform="rotate(-90 218.6 70.5)">6</text>
<text x="49.2" y="75.9">2</text>
<text x="49.2" y="72.7">3</text>
<text x="49.2" y="77.6">4</text>
<text x="91.9" y="77.6">1</text>
<text x="146.2" y="75.9">16</text>
<text x="151.1" y="76.8">SCK / PB5 / D13</text>
<text x="164.5" y="76.8">D12 / PB4 / MISO</text>
<text x="178.9" y="77.6">14</text>
<text x="178.9" y="75.9">15</text>
<text x="209.3" y="74.3">5</text>
<text x="209.3" y="77.6">4</text>
<text x="229.7" y="74.3">1</text>
<text x="229.7" y="77.6">2</text>
<text x="248.7" y="77.6">2</text>
<text x="252.8" y="76.8">-</text>
<text x="85.5" y="81.7">SDA</text>
<text x="85.8" y="83.4">SCL</text>
<text x="86" y="78.4">3V3</text>
<text x="91.9" y="80.9">2</text>
<text x="91.9" y="82.5">3</text>
<text x="125.5" y="83.4">1</text>
<text x="146.2" y="79.2">17</text>
<text x="146.2" y="80.9">18</text>
<text x="151.1" y="80.1">3V3</text>
<text x="151.1" y="81.7">AREF</text>
<text x="164.5" y="78.4">D11 / PB3 / MOSI</text>
<text x="165.2" y="83.4">D8 / PB0 / CLK0</text>
<text x="166.5" y="80.1">D10 / PB2 / SS</text>
<text x="170" y="81.7">D9 / PB1</text>
<text x="178.9" y="82.5">11</text>
<text x="178.9" y="80.9">12</text>
<text x="178.9" y="79.2">13</text>
<text x="218.6" y="83.6" transform="rotate(-90 218.6 83.6)">6</text>
<text x="252.8" y="80.1">+</text>
<text x="252.8" y="78.4">S1</text>
<text x="26.6" y="88.6">C</text>
<text x="49.2" y="85.8">1</text>
<text x="49.2" y="87.4">3</text>
<text x="85.3" y="86.6">INT2</text>
<text x="85.3" y="88.3">INT1</text>
<text x="91.9" y="85.8">4</text>
<text x="91.9" y="87.4">5</text>
<text x="125.5" y="85">2</text>
<text x="125.5" y="86.6">3</text>
<text x="125.5" y="88.3">4</text>
<text x="125.5" y="89.9">5</text>
<text x="146.2" y="85.8">19</text>
<text x="146.2" y="87.4">20</text>
<text x="146.2" y="89.1">21</text>
<text x="151.1" y="86.6">ADC0 / PC0 / A0</text>
<text x="151.1" y="88.3">ADC1 / PC1 / A1</text>
<text x="151.1" y="89.9">ADC2 / PC2 / A2</text>
<text x="165.6" y="88.3">D6 / PD6 / AIN0</text>
<text x="165.6" y="86.6">D7 / PD7 / AIN1</text>
<text x="167.2" y="89.9">D5 / PD5 / T1</text>
<text x="178.9" y="89.1">8</text>
<text x="178.9" y="87.4">9</text>
<text x="178.9" y="85.8">10</text>
<text x="209.3" y="87.4">5</text>
<text x="229.7" y="87.4">1</text>
<text x="252.8" y="89.9">-</text>
<text x="269.4" y="88.6">C</text>
<text x="49.2" y="90.7">2</text>
<text x="49.2" y="92.4">4</text>
<text x="85.3" y="91.5">GND</text>
<text x="91.9" y="90.7">6</text>
<text x="146.2" y="90.7">22</text>
<text x="146.2" y="92.4">23</text>
<text x="146.2" y="94">24</text>
<text x="146.2" y="95.6">25</text>
<text x="151.1" y="91.5">ADC3 / PC3 / A3</text>
<text x="151.1" y="93.2">SDA / PC4 / A4</text>
<text x="151.1" y="94.8">SCL / PC5 / A5</text>
<text x="166.5" y="94.8">D2 / PD2 / Int0</text>
<text x="166.5" y="93.2">D3 / PD3 / Int1</text>
<text x="167.2" y="91.5">D4 / PD4 / T0</text>
<text x="178.9" y="94">5</text>
<text x="178.9" y="92.4">6</text>
<text x="178.9" y="90.7">7</text>
<text x="209.3" y="90.7">4</text>
<text x="218.6" y="95.2" transform="rotate(-90 218.6 95.2)">6</text>
<text x="229.7" y="90.7">2</text>
<text x="252.8" y="93.2">+</text>
<text x="252.8" y="91.5">S1</text>
<text x="86" y="101.4">3V3</text>
<text x="86.6" y="99.7">5V</text>
<text x="91.9" y="98.9">1</text>
<text x="91.9" y="100.5">2</text>
<text x="146.2" y="97.3">26</text>
<text x="146.2" y="100.5">27</text>
<text x="151.1" y="96.5">ADC6 / A6</text>
<text x="151.1" y="98.1">ADC7 / A7</text>
<text x="151.1" y="101.4">5V</text>
<text x="172.3" y="101.4">GND</text>
<text x="178.9" y="100.5">4</text>
<text x="209.3" y="98.9">5</text>
<text x="229.7" y="98.9">1</text>
<text x="252.8" y="101.4">-</text>
<text x="36.9" y="106.3">1</text>
<text x="36.9" y="107.9">2</text>
<text x="41" y="105.5">1</text>
<text x="41" y="107.1">2</text>
<text x="85.3" y="104.6">GND</text>
<text x="85.8" y="107.9">SCL</text>
<text x="91.9" y="103.8">3</text>
<text x="91.9" y="107.1">4</text>
<text x="127.2" y="106.3">1</text>
<text x="127.2" y="104.6">2</text>
<text x="146.2" y="103.8">28</text>
<text x="146.2" y="107.1">29</text>
<text x="151.1" y="104.6">PC6 / RST</text>
<text x="151.1" y="107.9">GND</text>
<text x="165.7" y="107.9">Rx0 / PD0 / Rxd</text>
<text x="169.2" y="104.6">RST / PC6</text>
<text x="178.9" y="107.1">2</text>
<text x="178.9" y="103.8">3</text>
<text x="209.3" y="102.2">4</text>
<text x="229.7" y="102.2">2</text>
<text x="252.8" y="104.6">+</text>
<text x="252.8" y="103">S1</text>
<text x="36.9" y="109.6">3</text>
<text x="41" y="108.8">3</text>
<text x="85.5" y="109.6">SDA</text>
<text x="86" y="112.9">SA0</text>
<text x="91.9" y="108.8">5</text>
<text x="91.9" y="113.7">7</text>
<text x="91.9" y="112.1">6</text>
<text x="146.2" y="108.8">30</text>
<text x="151.1" y="109.6">VIN</text>
<text x="165.9" y="109.6">Tx1 / PD1 / Txd</text>
<text x="178.9" y="108.8">1</text>
<text x="37.7" y="119.4">S1</text>
<text x="38.4" y="117.8">+</text>
<text x="42.7" y="117">1</text>
<text x="42.7" y="118.6">2</text>
<text x="85.3" y="116.2">INT1</text>
<text x="85.3" y="114.5">INT2</text>
<text x="91.9" y="115.3">8</text>
<text x="249.8" y="114.8" transform="rotate(-90 249.8 114.8)">1</text>
<text x="253" y="114.8" transform="rotate(-90 253 114.8)">3</text>
<text x="256.3" y="114.8" transform="rotate(-90 256.3 114.8)">5</text>
<text x="259.6" y="114.8" transform="rotate(-90 259.6 114.8)">7</text>
<text x="37.7" y="121.1">S2</text>
<text x="38.7" y="122.7">-</text>
<text x="42.7" y="120.2">3</text>
<text x="42.7" y="121.9">4</text>
<text x="235.6" y="120.2">1</text>
<text x="235.6" y="123.5">3</text>
<text x="235.6" y="125.2">4</text>
<text x="235.6" y="121.9">2</text>
<text x="239.7" y="121.1">+</text>
<text x="239.7" y="124.3">S1</text>
<text x="239.7" y="126">S2</text>
<text x="239.7" y="122.7">-</text>
<text x="250.6" y="123.5" transform="rotate(-90 250.6 123.5)">R_PWM</text>
<text x="253.9" y="121.7" transform="rotate(-90 253.9 121.7)">R_En</text>
<text x="257.1" y="122.4" transform="rotate(-90 257.1 122.4)">R_Fail</text>
<text x="260.4" y="121.2" transform="rotate(-90 260.4 121.2)">VCC</text>
<text x="26.6" y="127.5">B</text>
<text x="74.8" y="131.7">7</text>
<text x="85.5" y="130.9">VCC</text>
<text x="91.9" y="130.1">1</text>
<text x="235.6" y="126.8">5</text>
<text x="239.7" y="127.6">S3</text>
<text x="269.4" y="127.5">B</text>
<text x="74.8" y="135">8</text>
<text x="78.9" y="132.5">A0</text>
<text x="78.9" y="135.8">A1</text>
<text x="85.3" y="134.2">GND</text>
<text x="85.8" y="137.5">SCL</text>
<text x="91.9" y="133.3">2</text>
<text x="91.9" y="136.7">3</text>
<text x="239.7" y="137.5">2</text>
<text x="239.7" y="135.8">3</text>
<text x="239.7" y="134.2">4</text>
<text x="249.8" y="137" transform="rotate(-90 249.8 137)">2</text>
<text x="250.6" y="132.7" transform="rotate(-90 250.6 132.7)">L_PWM</text>
<text x="253" y="137" transform="rotate(-90 253 137)">4</text>
<text x="253.9" y="132.7" transform="rotate(-90 253.9 132.7)">L_En</text>
<text x="256.3" y="137" transform="rotate(-90 256.3 137)">6</text>
<text x="257.1" y="132.7" transform="rotate(-90 257.1 132.7)">L_Fail</text>
<text x="259.6" y="137" transform="rotate(-90 259.6 137)">8</text>
<text x="260.4" y="132.7" transform="rotate(-90 260.4 132.7)">GND</text>
<text x="37.7" y="142.4">S1</text>
<text x="38.4" y="140.8">+</text>
<text x="42.7" y="139.9">1</text>
<text x="42.7" y="141.6">2</text>
<text x="42.7" y="143.2">3</text>
<text x="74" y="143.2">10</text>
<text x="74.8" y="139.9">9</text>
<text x="78.9" y="140.8">A2</text>
<text x="85.5" y="140.8">SDA</text>
<text x="91.9" y="139.9">4</text>
<text x="91.9" y="143.2">5</text>
<text x="239.7" y="139.1">1</text>
<text x="239.7" y="142.4">1</text>
<text x="37.7" y="144">S2</text>
<text x="38.7" y="145.7">-</text>
<text x="42.7" y="144.9">4</text>
<text x="78.9" y="144">A3</text>
<text x="84.3" y="144">ADDR</text>
<text x="85.5" y="145.7">Alert</text>
<text x="91.9" y="144.9">6</text>
<text x="239.7" y="144">2</text>
<text x="239.7" y="145.7">3</text>
<text x="239.7" y="147.3">4</text>
<text x="87" y="155.5">S1</text>
<text x="87.6" y="152.2">+</text>
<text x="87.9" y="153.9">-</text>
<text x="91.9" y="151.4">1</text>
<text x="91.9" y="153">2</text>
<text x="91.9" y="154.7">3</text>
<text x="87" y="157.1">S2</text>
<text x="91.9" y="156.3">4</text>
<text x="191.3" y="161.2">1</text>
<text x="238.1" y="157.1">1</text>
<text x="26.6" y="166.3">A</text>
<text x="100.1" y="163.7">GND</text>
<text x="100.2" y="167">VCC</text>
<text x="106.6" y="162.9">1</text>
<text x="106.6" y="166.2">2</text>
<text x="191.3" y="162.9">2</text>
<text x="191.3" y="164.5">3</text>
<text x="195.4" y="162.1">+</text>
<text x="195.4" y="163.7">S1</text>
<text x="195.4" y="165.4">-</text>
<text x="269.4" y="166.3">A</text>
<text x="100.2" y="170.3">SDA</text>
<text x="100.6" y="171.9">SCL</text>
<text x="106.6" y="169.5">3</text>
<text x="106.6" y="171.1">4</text>
<text x="211.7" y="169.5">Title</text>
<text x="211.7" y="174.4">Size</text>
<text x="211.7" y="179.3">Date:</text>
<text x="212.5" y="176.8">B</text>
<text x="219" y="179.3">28-Apr-2019</text>
<text x="219.8" y="174.4">Number</text>
<text x="244.5" y="179.3">Sheet</text>
<text x="249.1" y="179.3">of</text>
<text x="252.7" y="174.4">Revision</text>
<text x="45.6" y="183.4">1</text>
<text x="86.6" y="183.4">2</text>
<text x="127.6" y="183.4">3</text>
<text x="168.7" y="183.4">4</text>
<text x="209.7" y="183.4">5</text>
<text x="211.7" y="180.9">File:</text>
<text x="219" y="180.9">Z:\CaE\AGOpenGPS\Basic_PCB\Basic_PCB1.ddb</text>
<text x="244.5" y="180.9">Drawn By:</text>
<text x="250.7" y="183.4">6</text>
</g>
<g font-size="1.5" fill="#800000">
<text x="66.8" y="34.9">VSS</text>
<text x="94.5" y="34.9">VDD</text>
<text x="121.4" y="34.9">5V</text>
<text x="144.1" y="41.5">5V_WAS</text>
<text x="160.8" y="41.5">5V</text>
<text x="187" y="38.2">5V J6</text>
<text x="186.4" y="44.8">GNDGND/5V</text>
<text x="107.7" y="51.3">GND</text>
<text x="119.5" y="53">5V_WAS</text>
<text x="145.4" y="62.8">GND</text>
<text x="160.1" y="62.8">GND</text>
<text x="235.6" y="64.5">VDD</text>
<text x="46.9" y="66.1">GND</text>
<text x="107.7" y="69.4">GND</text>
<text x="63.3" y="72.7">GND</text>
<text x="196" y="74.3">D7</text>
<text x="245.3" y="77.6">Imp</text>
<text x="245.3" y="75.9">GND 3</text>
<text x="50.2" y="80.9">GND</text>
<text x="109.1" y="79.2">3V3</text>
<text x="245.3" y="79.2">VDD 1</text>
<text x="50.4" y="84.2">VSS</text>
<text x="114.2" y="87.4">GND</text>
<text x="187.9" y="89.1">D5</text>
<text x="196" y="87.4">D6</text>
<text x="245.3" y="89.1">GND 3</text>
<text x="58.8" y="90.7">5V_WAS</text>
<text x="93" y="91.5">GND</text>
<text x="128.9" y="92.4">GND</text>
<text x="245.3" y="90.7">Steer 2</text>
<text x="245.3" y="92.4">VDD 1</text>
<text x="95.2" y="97.3">5V</text>
<text x="139.4" y="98.9">5V</text>
<text x="196" y="98.9">D8</text>
<text x="245.3" y="100.5">GND 3</text>
<text x="43.6" y="102.2">VDD</text>
<text x="93" y="104.6">GND</text>
<text x="245.3" y="102.2">Auto 2</text>
<text x="245.3" y="103.8">VDD 1</text>
<text x="60.1" y="112.1">GND</text>
<text x="132.2" y="113.7">GND</text>
<text x="138.8" y="113.7">GND</text>
<text x="206.1" y="112.1">GND</text>
<text x="240.5" y="108.8">GND</text>
<text x="259.2" y="110.4">5V</text>
<text x="205.9" y="117">D4</text>
<text x="234.6" y="117">5V</text>
<text x="205.9" y="121.9">D3</text>
<text x="230.5" y="123.5">Dir1</text>
<text x="230.5" y="125.2">PWM1</text>
<text x="40.3" y="130.1">GND</text>
<text x="95.2" y="126.8">5V</text>
<text x="205.9" y="126.8">D9</text>
<text x="230.5" y="126.8">PWM2</text>
<text x="172.3" y="135">5V</text>
<text x="230.5" y="133.3">Dir1</text>
<text x="230.5" y="135">PWM1</text>
<text x="61.7" y="138.3">GND</text>
<text x="258.6" y="141.6">GND</text>
<text x="94.5" y="149.8">GND</text>
<text x="234" y="149.8">GND</text>
<text x="42" y="154.7">GND</text>
<text x="93" y="152.2">5V</text>
<text x="93" y="153.9">GND</text>
<text x="61.7" y="161.2">GND</text>
<text x="188.7" y="159.6">5V</text>
<text x="227.2" y="156.3">D5</text>
<text x="111.1" y="167">5V</text>
<text x="111.1" y="163.7">GND</text>
<text x="151.9" y="166.2">VCC</text>
<text x="171.6" y="162.9">GND</text>
<text x="184.6" y="162.9">INT0</text>
<text x="188" y="167.8">GND</text>
<text x="205.1" y="167.8">5V</text>
<text x="142.1" y="171.1">VCC VCC VCC VCC</text>
<text x="193.6" y="169.5">5V</text>
<text x="196.9" y="169.5">5V</text>
<text x="196.2" y="180.9">GND</text>
</g>
<g font-size="1.5" fill="#000080">
<text x="102.5" y="34.9">IC3</text>
<text x="43.5" y="36.6">J13</text>
<text x="54.8" y="38.1">REL1</text>
<text x="71.2" y="36.7">D2</text>
<text x="71.2" y="41.2">1N4004</text>
<text x="102.5" y="36.6">7805</text>
<text x="92.7" y="43">C10</text>
<text x="92.7" y="44.6">100n</text>
<text x="122.7" y="43.1">+ C22</text>
<text x="124" y="44.3">1000uF</text>
<text x="132.1" y="44.4">C7</text>
<text x="132.1" y="45.9">100n</text>
<text x="147.5" y="46.1">R19</text>
<text x="147.5" y="47.6">1k</text>
<text x="162.3" y="46.1">R20</text>
<text x="162.3" y="47.6">1k</text>
<text x="43.5" y="48">Bat +</text>
<text x="43.5" y="53">J2</text>
<text x="54.8" y="49.7">RELAY_1UM</text>
<text x="68.2" y="50.8">1000uF</text>
<text x="68.6" y="48">+</text>
<text x="69.9" y="49.4">C20</text>
<text x="72.9" y="52.5">1N4004</text>
<text x="74.5" y="51">D1</text>
<text x="84.7" y="50.8">1000uF</text>
<text x="85" y="48">+</text>
<text x="86.3" y="49.4">C21</text>
<text x="102.5" y="53">IC2</text>
<text x="54.8" y="54.8">D3</text>
<text x="54.8" y="55.9">1N4004</text>
<text x="97.6" y="59.4">C11</text>
<text x="102.5" y="54.6">7805</text>
<text x="149.8" y="54.5">LED1</text>
<text x="149.8" y="56.1">WAS_PWR</text>
<text x="164.5" y="54.3">LED2</text>
<text x="164.5" y="55.8">5V_PWR</text>
<text x="43.5" y="64.5">Bat -</text>
<text x="58.2" y="62.8">J14</text>
<text x="97.6" y="61">100n</text>
<text x="122.7" y="61.2">+</text>
<text x="123.7" y="64.5">1000uF</text>
<text x="125.3" y="62.7">C23</text>
<text x="132.1" y="62.5">C8</text>
<text x="132.1" y="64">100n</text>
<text x="43.5" y="69.4">J3</text>
<text x="58.2" y="69.2">ON/OFF1</text>
<text x="79.6" y="75.9">IC1'</text>
<text x="150.1" y="74.3">M1</text>
<text x="199.2" y="73.7">R4</text>
<text x="199.2" y="76.6">330R</text>
<text x="232" y="73.7">R13</text>
<text x="232" y="76.6">1k</text>
<text x="251.8" y="74.3">J17</text>
<text x="43.5" y="80.9">GND</text>
<text x="117.3" y="82.3">C13</text>
<text x="117.3" y="84">100n</text>
<text x="123.9" y="80.9">J21</text>
<text x="227.1" y="80.4">OK1</text>
<text x="227.1" y="82">4N33</text>
<text x="251.8" y="82.5">IMP1</text>
<text x="43.5" y="84.2">J5</text>
<text x="199.2" y="86.8">R18</text>
<text x="199.2" y="89.7">330R</text>
<text x="232" y="86.8">R12</text>
<text x="232" y="89.7">1k</text>
<text x="251.8" y="87.4">J18</text>
<text x="43.5" y="95.6">12VOut</text>
<text x="62.4" y="95.6">L1</text>
<text x="79.6" y="94">MMA8452_SPARKFUN</text>
<text x="105.7" y="91.7">R2</text>
<text x="109" y="91.2">330R</text>
<text x="120.6" y="92.2">Analog0-3</text>
<text x="227.1" y="93.5">OK2</text>
<text x="227.1" y="95.2">4N33</text>
<text x="251.8" y="95.6">Steer</text>
<text x="62.4" y="97.3">10uH</text>
<text x="79.6" y="97.3">IC1</text>
<text x="105.7" y="96.6">R1</text>
<text x="109" y="96.3">330R</text>
<text x="199.2" y="98.3">R5</text>
<text x="199.2" y="101.2">330R</text>
<text x="232" y="98.3">R3</text>
<text x="232" y="101.2">1k</text>
<text x="251.8" y="98.9">J16</text>
<text x="36.9" y="103.8">J8</text>
<text x="53.2" y="102.4">D4</text>
<text x="53.2" y="107">1N4004</text>
<text x="63.2" y="107">C9</text>
<text x="125.5" y="102.2">J12</text>
<text x="141.9" y="106.8">C1</text>
<text x="227.1" y="105">OK3</text>
<text x="227.1" y="106.6">4N33</text>
<text x="251.8" y="107.1">Remote1</text>
<text x="36.9" y="112.1">WAS_Power</text>
<text x="63.2" y="108.6">100n</text>
<text x="125.5" y="108.6">Reset</text>
<text x="141.9" y="108.3">100n</text>
<text x="150.1" y="112.1">ARDUINO_NANO</text>
<text x="36.9" y="115.3">J10</text>
<text x="51.5" y="119.6">R6</text>
<text x="54.8" y="119.1">1k</text>
<text x="79.6" y="118.6">MMA8452</text>
<text x="212.3" y="116.3">R11</text>
<text x="212.3" y="119.3">330R</text>
<text x="238.7" y="118.6">J15</text>
<text x="36.9" y="125.2">WAS_1</text>
<text x="51.5" y="124.5">R7</text>
<text x="54.8" y="124">1k</text>
<text x="66.9" y="121.9">+ C12</text>
<text x="68.2" y="123.4">10uF</text>
<text x="212.3" y="121.2">R10</text>
<text x="212.3" y="124.2">330R</text>
<text x="253.5" y="125.2">CON_IBT_2</text>
<text x="49.1" y="129.9">R15</text>
<text x="49.1" y="131.6">330</text>
<text x="61.5" y="131.4">C3</text>
<text x="68.1" y="131.4">C4</text>
<text x="77.9" y="128.4">M2</text>
<text x="97.6" y="131.4">C2</text>
<text x="212.3" y="126.2">R14</text>
<text x="212.3" y="129.1">330R</text>
<text x="238.7" y="130.1">Motor1</text>
<text x="248.1" y="128.8" transform="rotate(-90 248.1 128.8)">IBT_2</text>
<text x="255.1" y="126.8">J31</text>
<text x="61.5" y="132.9">100n</text>
<text x="68.1" y="132.9">100n</text>
<text x="97.6" y="132.9">100n</text>
<text x="242" y="133.3">J4</text>
<text x="36.9" y="138.3">J11</text>
<text x="51.5" y="142.5">R16</text>
<text x="173.7" y="139.8">R22</text>
<text x="173.7" y="141.4">330</text>
<text x="242" y="139.9">MD13S</text>
<text x="242" y="141.6">J4'</text>
<text x="36.9" y="148.1">AUX_AD</text>
<text x="51.5" y="145.3">1k</text>
<text x="51.5" y="147.5">R17</text>
<text x="77.9" y="148.1">ADS1115</text>
<text x="86.1" y="149.8">J1</text>
<text x="167.2" y="144.7">R21</text>
<text x="167.2" y="146.3">5k7</text>
<text x="176.1" y="148">LED3</text>
<text x="176.1" y="149.6">Autosteer</text>
<text x="242" y="148.1">MD13s</text>
<text x="51.5" y="150.3">1k</text>
<text x="61.5" y="156">C5</text>
<text x="68.1" y="156">C6</text>
<text x="237.1" y="154.7">J20</text>
<text x="61.5" y="157.5">100n</text>
<text x="68.1" y="157.5">100n</text>
<text x="86.1" y="159.5">I2C_Out</text>
<text x="99.3" y="161.2">JST_2_4</text>
<text x="99.3" y="158">J1'</text>
<text x="99.3" y="159.6">JST_4</text>
<text x="174.6" y="156.2">T1</text>
<text x="174.6" y="159.5">BC547</text>
<text x="194.4" y="159.6">J19</text>
<text x="237.1" y="159.6">D5</text>
<text x="194.4" y="167.8">Encoder</text>
</g>
</svg>
